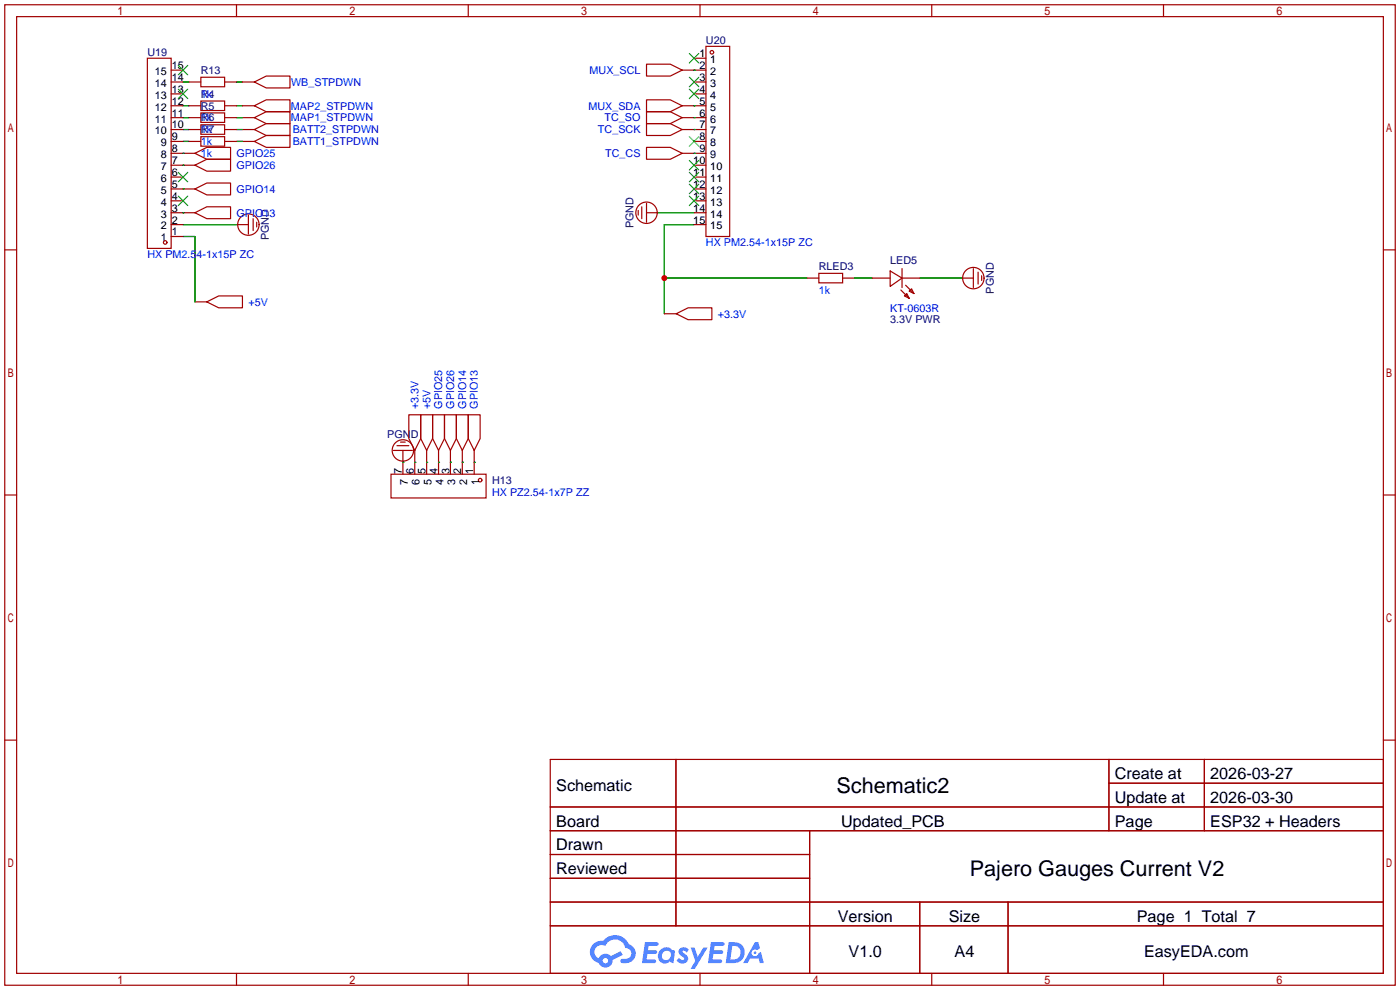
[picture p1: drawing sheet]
<svg xmlns="http://www.w3.org/2000/svg" width="299mm" height="212mm" viewBox="0 0 299 212" stroke-linecap="round" stroke-linejoin="round" font-family="sans-serif">
<g fill="none" stroke="#a10000" stroke-width=".25">
<path d="M1 1h297.2v209.6h-297.2zM3.6 3.6h292.1v204.4h-292.1zM50.5 1v2.6M100.1 1v2.6M149.6 1v2.6M199.1 1v2.6M248.7 1v2.6M1 53.4h2.6M295.7 53.4h2.5M1 105.8h2.6M295.7 105.8h2.5M1 158.2h2.6"/>
<path d="M295.7 158.2h2.5M117.6 162.3h178.1v45.7h-178.1zM117.6 172.5h178.1M117.6 177.5h178.1M144.5 162.3v35.6M173 177.5v30.5M237 162.3v15.2M237 167.4h58.7M257.4 162.3v15.2M117.6 182.6h55.4M117.6 192.8h178.1M117.6 187.7h55.4"/>
<path d="M117.6 197.9h178.1M196.6 192.8v15.2M215.4 192.8v15.2M50.5 208v2.6M100.1 208v2.6M149.6 208v2.6M199.1 208v2.6M248.7 208v2.6"/>
</g>
<g fill="#5487ff">
<path d="M145.3 202.7a1.3 1.3 0 0 1 1.9 .3l-.4 .6a.54 .54 0 0 0-.9-.2l.1 .2a1.34 1.34 0 0 1 .9 1.8 1.47 1.47 0 0 1-2.3-.1l.5-.6 .8 .5a.31 .31 0 0 0 .4-.3 .31 .31 0 0 0-.3-.4 1.12 1.12 0 0 1-.7-1.8z"/>
<path d="M147.6 202.5h.9l.6 2 1.2-2h.9l-2.7 4.6h-.9l1-1.7z"/>
<path d="M137.8 201.4h1.7a1.31 1.31 0 0 1 1.2 .2 .4 .4 0 0 1-.3 .5l-1.8 .1-.1 .9h1.6a.4 .4 0 0 1 .4 .4 .4 .4 0 0 1-.5 .4h-1.6l-.2 1.2h1.4a.46 .46 0 0 1 .5 0 .46 .46 0 0 1 .1 .5l-.4 .2h-2.6z"/>
<path d="M151.9 201.4h1.7a1.32 1.32 0 0 1 1.2 .2 .39 .39 0 0 1-.3 .5l-1.8 .1-.1 .9h1.6a.4 .4 0 0 1 .4 .4 .4 .4 0 0 1-.4 .4h-1.7l-.2 1.2h1.4a.46 .46 0 0 1 .5 0 .46 .46 0 0 1 .1 .5l-.4 .2h-2.6z"/>
<path d="M161.3 201.4h.8l.3 1.3-.6 .4a.75 .75 0 0 0-1.1 .3 .75 .75 0 0 0 .5 1 .75 .75 0 0 0 .9-.7l.5-.2 .6 2.3h-.8l-.3-.9h-1.8l-.5 .9h-1z"/>
<path d="M155.7 201.4l-.6 4.4h1.5a2.27 2.27 0 0 0 2.6-2.2 2.27 2.27 0 0 0-2.7-2.2zM156.5 202.1a1.5 1.5 0 0 1 1.8 1.6 1.5 1.5 0 0 1-1.9 1.4h-.3z"/>
<path d="M141.2 203a1.6 1.6 0 0 0-.3 2.3 1.6 1.6 0 0 0 2.3 .2l.7 .3 .3-2.4-.1-.3-.5-.1a1.58 1.58 0 0 0-2.4 0zM141.8 203.5a.98 .98 0 0 1 1.6 .4 .98 .98 0 0 1-1.1 1.3 .94 .94 0 0 1-.9-.7 .94 .94 0 0 1 .4-1z"/>
<path d="M126.8 201.8a2.37 2.37 0 0 0 1.1 4 1.54 1.54 0 0 0 1.8 1 1.54 1.54 0 0 0 1.2-1.6l2.2-1.1-.5-.8-2 1a1.57 1.57 0 0 0-2.7 .5 1.5 1.5 0 0 1-.7-2.1 1.5 1.5 0 0 1 2.2-.5 2.23 2.23 0 0 1 2.3-1.4 2.23 2.23 0 0 1 2 1.8 1.16 1.16 0 0 1 1.2 1.1 1.16 1.16 0 0 1-1.1 1.2h-.7a.47 .47 0 0 0-.5 .4 .47 .47 0 0 0 .4 .5 2.17 2.17 0 0 0 2.5-.9 2.17 2.17 0 0 0-.3-2.7l-.8-.4a3.2 3.2 0 0 0-5.5-.7l-1.1 .1zM128.8 205.3a.6 .6 0 0 1 1.2 0 .6 .6 0 0 1-1.2 0z"/>
<circle cx="161.4" cy="203.6" r=".28"/>
</g>
<g fill="none" stroke="#008700" stroke-width=".25">
<path d="M39.1 17.5h1.3M50.5 17.5h1.3M148.3 15h.1M39.1 32.8h.1M39.1 35.3h.1M39.1 30.2h1.3M39.1 22.6h1.3M39.1 27.7h1.3M39.1 25.1h1.3M50.5 30.2h1.3M50.5 22.6h1.3M50.5 27.7h1.3"/>
<path d="M50.5 25.1h1.3M148.3 22.6h.1M148.3 27.7h.1M148.3 25.1h.1M148.3 32.8h.1M39.1 40.4h.1M39.1 45.5h.1M39.1 48h11.4M39.1 50.5h2.6v14M140.7 45.5h7.6M142 59.4h30.5M148.3 48h-6.3v19.1"/>
<path d="M182.6 59.4h3.8M196.6 59.4h8.9M86.1 98.8h.1M88.6 98.8h.1M91.2 98.8h.1M93.7 98.8h.1M96.3 98.8h.1M98.8 98.8h.1M101.3 98.8h.1"/>
</g>
<g fill="none" stroke="#a10000" stroke-width=".25">
<path d="M31.5 12.4h5.1v40.7h-5.1zM36.6 17.5h2.5M36.6 15h2.5M40.4 17.5h2.5M42.9 16.5h5.1v2h-5.1zM48 17.5h2.5M51.8 17.5h2.6M54.4 17.5l2.5-1.2h5.1v2.5h-5.1zM138.2 13.7h5.1l2.5 1.3-2.5 1.3h-5.1zM145.8 15h5.1M148.3 17.5h2.6M148.3 12.4h2.6"/>
<path d="M150.9 9.9h5.1v40.6h-5.1zM36.6 22.6h2.5M36.6 30.2h2.5M36.6 27.7h2.5M36.6 25.1h2.5M36.6 32.8h5.1M36.6 35.3h5.1M36.6 20.1h2.5M36.6 37.8h2.5M40.4 22.6h2.5M40.4 30.2h2.5M40.4 27.7h2.5"/>
<path d="M40.4 25.1h2.5M41.7 32.8l2.5-1.3h5.1v2.5h-5.1zM41.7 35.3l2.5-1.3h5.1v2.6h-5.1zM42.9 21.6h5.1v2h-5.1zM42.9 24.1h5.1v2.1h-5.1zM42.9 26.7h5.1v2h-5.1zM42.9 29.2h5.1v2h-5.1zM48 22.6h2.5M48 30.2h2.5M48 27.7h2.5M48 25.1h2.5M51.8 22.6h2.6"/>
<path d="M51.8 30.2h2.6M51.8 27.7h2.6M51.8 25.1h2.6M54.4 22.6l2.5-1.3h5.1v2.6h-5.1zM54.4 30.2l2.5-1.2h5.1v2.5h-5.1zM54.4 27.7l2.5-1.3h5.1v2.6h-5.1zM54.4 25.1l2.5-1.2h5.1v2.5h-5.1zM138.2 21.3h5.1l2.5 1.3-2.5 1.3h-5.1zM138.2 26.4h5.1l2.5 1.3-2.5 1.3h-5.1zM138.2 23.9h5.1l2.5 1.2-2.5 1.3h-5.1zM138.2 31.5h5.1l2.5 1.3-2.5 1.2h-5.1zM145.8 22.6h5.1"/>
<path d="M145.8 27.7h5.1M145.8 25.1h5.1M145.8 32.8h5.1M148.3 30.2h2.6M148.3 35.3h2.6M148.3 20.1h2.6M148.3 37.8h2.6M36.6 45.5h5.1M36.6 48h2.5M36.6 40.4h5.1M36.6 42.9h2.5M36.6 50.5h2.5"/>
<path d="M41.7 40.4l2.5-1.3h5.1v2.6h-5.1zM41.7 45.5l2.5-1.3h5.1v2.5h-5.1zM50.5 48h2.6M53.1 46v4M54.1 46.7v2.6M54.9 47.5v1M136.4 45v1M137.2 44.2v2.5M138.2 45.5h2.5M138.2 43.4v4.1M148.3 45.5h2.6M148.3 48h2.6"/>
<path d="M148.3 40.4h2.6M148.3 42.9h2.6M172.5 59.4h2.5M175 58.4h5.1v2.1h-5.1zM180.1 59.4h2.5M186.4 59.4h3.8M190.2 57.9l2.6 1.5-2.6 1.8zM192.8 59.4h3.8M192.8 57.4v4.1M205.5 59.4h2.5M208 57.4v4.1M209 58.2v2.5"/>
<path d="M209.8 58.9v1M41.7 64.5h2.5M44.2 64.5l2.5-1.3h5.1v2.6h-5.1zM142 67.1h2.5M144.5 67.1l2.6-1.3h5v2.5h-5zM192.5 62l1.8 1.8M193.3 63.2l.5-.5 .5 1.1zM193.5 61l1.8 1.7M194.3 62.2l.5-.5 .5 1zM84.1 96.3h4M84.8 95.2h2.6M85.6 94.5h1"/>
<path d="M86.1 96.3v5M87.4 88.6h2.5v5.1l-1.3 2.6-1.2-2.6zM88.6 96.3v5M89.9 88.6h2.6v5.1l-1.3 2.6-1.3-2.6zM91.2 96.3v5M92.5 88.6h2.5v5.1l-1.3 2.6-1.2-2.6zM93.7 96.3v5M95 88.6h2.5v5.1l-1.2 2.6-1.3-2.6zM96.3 96.3v5M97.5 88.6h2.6v5.1l-1.3 2.6-1.3-2.6zM98.8 96.3v5M100.1 88.6h2.5v5.1l-1.3 2.6-1.2-2.6z"/>
<path d="M101.3 96.3v5M83.6 101.3h20.3v5.1h-20.3z"/>
<circle cx="152.1" cy="11.2" r=".38"/>
<circle cx="35.3" cy="51.8" r=".38"/>
<circle cx="53.1" cy="48" r="2.29"/>
<circle cx="138.2" cy="45.5" r="2.29"/>
<circle cx="208" cy="59.4" r="2.29"/>
<circle cx="86.1" cy="96.3" r="2.29"/>
<circle cx="102.6" cy="102.6" r=".38"/>
</g>
<g fill="none" stroke="#3c3" stroke-width=".25">
<path d="M38.1 14l2 2M38.1 19.1l2 2M40.1 14l-2 2M40.1 19.1l-2 2M147.3 19.1l2.1 2M147.3 16.5l2.1 2M147.3 11.4l2.1 2.1M149.4 19.1l-2.1 2M149.4 16.5l-2.1 2M149.4 11.4l-2.1 2.1M38.1 36.8l2 2.1M40.1 36.8l-2 2.1"/>
<path d="M147.3 39.4l2.1 2M147.3 36.8l2.1 2.1M147.3 34.3l2.1 2M147.3 29.2l2.1 2M149.4 39.4l-2.1 2M149.4 36.8l-2.1 2.1M149.4 34.3l-2.1 2M149.4 29.2l-2.1 2M38.1 41.9l2 2M40.1 41.9l-2 2M147.3 41.9l2.1 2M149.4 41.9l-2.1 2"/>
</g>
<circle cx="142" cy="59.4" r=".63" fill="#c00"/>
<g font-size="4.6">
<text x="178.8" y="169.4">Schematic2</text>
<text x="207.3" y="187.2">Pajero Gauges Current V2</text>
</g>
<g font-size="3.5">
<text x="238.3" y="166.5">Create at</text>
<text x="258.7" y="166.5">2026-03-27</text>
<text x="118.9" y="169.1">Schematic</text>
<text x="238.3" y="171.6">Update at</text>
<text x="258.7" y="171.6">2026-03-30</text>
<text x="118.9" y="176.7">Board</text>
<text x="179.8" y="176.7">Updated_PCB</text>
<text x="238.3" y="176.7">Page</text>
<text x="258.7" y="176.7">ESP32 + Headers</text>
<text x="118.9" y="181.8">Drawn</text>
<text x="118.9" y="186.8">Reviewed</text>
<text x="179.1" y="197">Version</text>
<text x="202.8" y="197">Size</text>
<text x="243" y="197">Page 1 Total 7</text>
<text x="181.4" y="204.6">V1.0</text>
<text x="204" y="204.6">A4</text>
<text x="244.5" y="204.6">EasyEDA.com</text>
</g>
<g font-size="2.3" fill="#000080">
<text x="31.5" y="12">U19</text>
<text x="150.9" y="9.4">U20</text>
<text x="42.9" y="15.8">R13</text>
<text x="42.9" y="20.9">R4</text>
<text x="42.9" y="23.4">R5</text>
<text x="42.9" y="26">R6</text>
<text x="42.9" y="28.5">R7</text>
<text x="57.4" y="51.3" transform="rotate(-90 57.4 51.3)">PGND</text>
<text x="135.4" y="48.8" transform="rotate(-90 135.4 48.8)">PGND</text>
<text x="175" y="57.7">RLED3</text>
<text x="190.2" y="56.4">LED5</text>
<text x="212.4" y="62.8" transform="rotate(-90 212.4 62.8)">PGND</text>
<text x="190.2" y="69.1">3.3V PWR</text>
<text x="82.8" y="93.5">PGND</text>
<text x="105.2" y="103.4">H13</text>
</g>
<g font-size="2.3">
<text x="33.1" y="16">15</text>
<text x="36.7" y="14.8">15</text>
<text x="36.7" y="17.3">14</text>
<text x="149.5" y="17.3">3</text>
<text x="149.5" y="14.8">2</text>
<text x="149.5" y="12.2">1</text>
<text x="151.8" y="16">2</text>
<text x="151.8" y="13.5">1</text>
<text x="33.1" y="18.6">14</text>
<text x="33.1" y="21.1">13</text>
<text x="33.1" y="23.6">12</text>
<text x="36.7" y="19.8">13</text>
<text x="36.7" y="22.4">12</text>
<text x="149.5" y="22.4">5</text>
<text x="149.5" y="19.8">4</text>
<text x="151.8" y="23.6">5</text>
<text x="151.8" y="21.1">4</text>
<text x="151.8" y="18.6">3</text>
<text x="33.1" y="26.2">11</text>
<text x="33.1" y="28.7">10</text>
<text x="36.7" y="24.9">11</text>
<text x="36.7" y="27.5">10</text>
<text x="36.7" y="30">9</text>
<text x="149.5" y="30">8</text>
<text x="149.5" y="27.5">7</text>
<text x="149.5" y="24.9">6</text>
<text x="151.8" y="28.7">7</text>
<text x="151.8" y="26.2">6</text>
<text x="34.4" y="31.3">9</text>
<text x="34.4" y="33.8">8</text>
<text x="36.7" y="32.5">8</text>
<text x="36.7" y="35.1">7</text>
<text x="148.2" y="35.1">10</text>
<text x="149.5" y="32.5">9</text>
<text x="151.8" y="33.8">9</text>
<text x="151.8" y="31.3">8</text>
<text x="34.4" y="36.3">7</text>
<text x="34.4" y="38.9">6</text>
<text x="34.4" y="41.4">5</text>
<text x="36.7" y="37.6">6</text>
<text x="36.7" y="40.2">5</text>
<text x="148.2" y="40.2">12</text>
<text x="148.2" y="37.6">11</text>
<text x="151.8" y="41.4">12</text>
<text x="151.8" y="38.9">11</text>
<text x="151.8" y="36.3">10</text>
<text x="34.4" y="44">4</text>
<text x="34.4" y="46.5">3</text>
<text x="36.7" y="42.7">4</text>
<text x="36.7" y="45.2">3</text>
<text x="36.7" y="47.8">2</text>
<text x="148.2" y="47.8">15</text>
<text x="148.2" y="45.2">14</text>
<text x="148.2" y="42.7">13</text>
<text x="151.8" y="46.5">14</text>
<text x="151.8" y="44">13</text>
<text x="34.4" y="49">2</text>
<text x="34.4" y="51.6">1</text>
<text x="36.7" y="50.3">1</text>
<text x="151.8" y="49">15</text>
<text x="85.9" y="101.2" transform="rotate(-90 85.9 101.2)">7</text>
<text x="88.4" y="101.2" transform="rotate(-90 88.4 101.2)">6</text>
<text x="91" y="101.2" transform="rotate(-90 91 101.2)">5</text>
<text x="93.5" y="101.2" transform="rotate(-90 93.5 101.2)">4</text>
<text x="96" y="101.2" transform="rotate(-90 96 101.2)">3</text>
<text x="98.6" y="101.2" transform="rotate(-90 98.6 101.2)">2</text>
<text x="101.1" y="101.2" transform="rotate(-90 101.1 101.2)">1</text>
<text x="87.1" y="103.6" transform="rotate(-90 87.1 103.6)">7</text>
<text x="89.7" y="103.6" transform="rotate(-90 89.7 103.6)">6</text>
<text x="92.2" y="103.6" transform="rotate(-90 92.2 103.6)">5</text>
<text x="94.8" y="103.6" transform="rotate(-90 94.8 103.6)">4</text>
<text x="97.3" y="103.6" transform="rotate(-90 97.3 103.6)">3</text>
<text x="99.8" y="103.6" transform="rotate(-90 99.8 103.6)">2</text>
<text x="102.4" y="103.6" transform="rotate(-90 102.4 103.6)">1</text>
</g>
<g font-size="2.3" fill="#00f">
<text x="126" y="15.8">MUX_SCL</text>
<text x="42.9" y="20.9">1k</text>
<text x="62.2" y="23.4">MAP2_STPDWN</text>
<text x="62.2" y="18.3">WB_STPDWN</text>
<text x="125.7" y="23.4">MUX_SDA</text>
<text x="42.9" y="26">1k</text>
<text x="42.9" y="28.5">1k</text>
<text x="62.2" y="26">MAP1_STPDWN</text>
<text x="62.6" y="28.5">BATT2_STPDWN</text>
<text x="127.8" y="28.5">TC_SCK</text>
<text x="129.2" y="26">TC_SO</text>
<text x="42.9" y="31">1k</text>
<text x="42.9" y="33.6">1k</text>
<text x="50.5" y="33.6">GPIO25</text>
<text x="62.6" y="31">BATT1_STPDWN</text>
<text x="129.3" y="33.6">TC_CS</text>
<text x="50.5" y="36.1">GPIO26</text>
<text x="50.5" y="41.2">GPIO14</text>
<text x="50.5" y="46.3">GPIO13</text>
<text x="150.9" y="52.6">HX PM2.54-1x15P ZC</text>
<text x="31.5" y="55.2">HX PM2.54-1x15P ZC</text>
<text x="53.1" y="65.3">+5V</text>
<text x="175" y="62.8">1k</text>
<text x="153.4" y="67.9">+3.3V</text>
<text x="190.2" y="66.6">KT-0603R</text>
<text x="89.5" y="87.4" transform="rotate(-90 89.5 87.4)">+3.3V</text>
<text x="92" y="87.4" transform="rotate(-90 92 87.4)">+5V</text>
<text x="94.5" y="87.4" transform="rotate(-90 94.5 87.4)">GPIO25</text>
<text x="97.1" y="87.4" transform="rotate(-90 97.1 87.4)">GPIO26</text>
<text x="99.6" y="87.4" transform="rotate(-90 99.6 87.4)">GPIO14</text>
<text x="102.2" y="87.4" transform="rotate(-90 102.2 87.4)">GPIO13</text>
<text x="105.2" y="106">HX PZ2.54-1x7P ZZ</text>
</g>
</svg>
